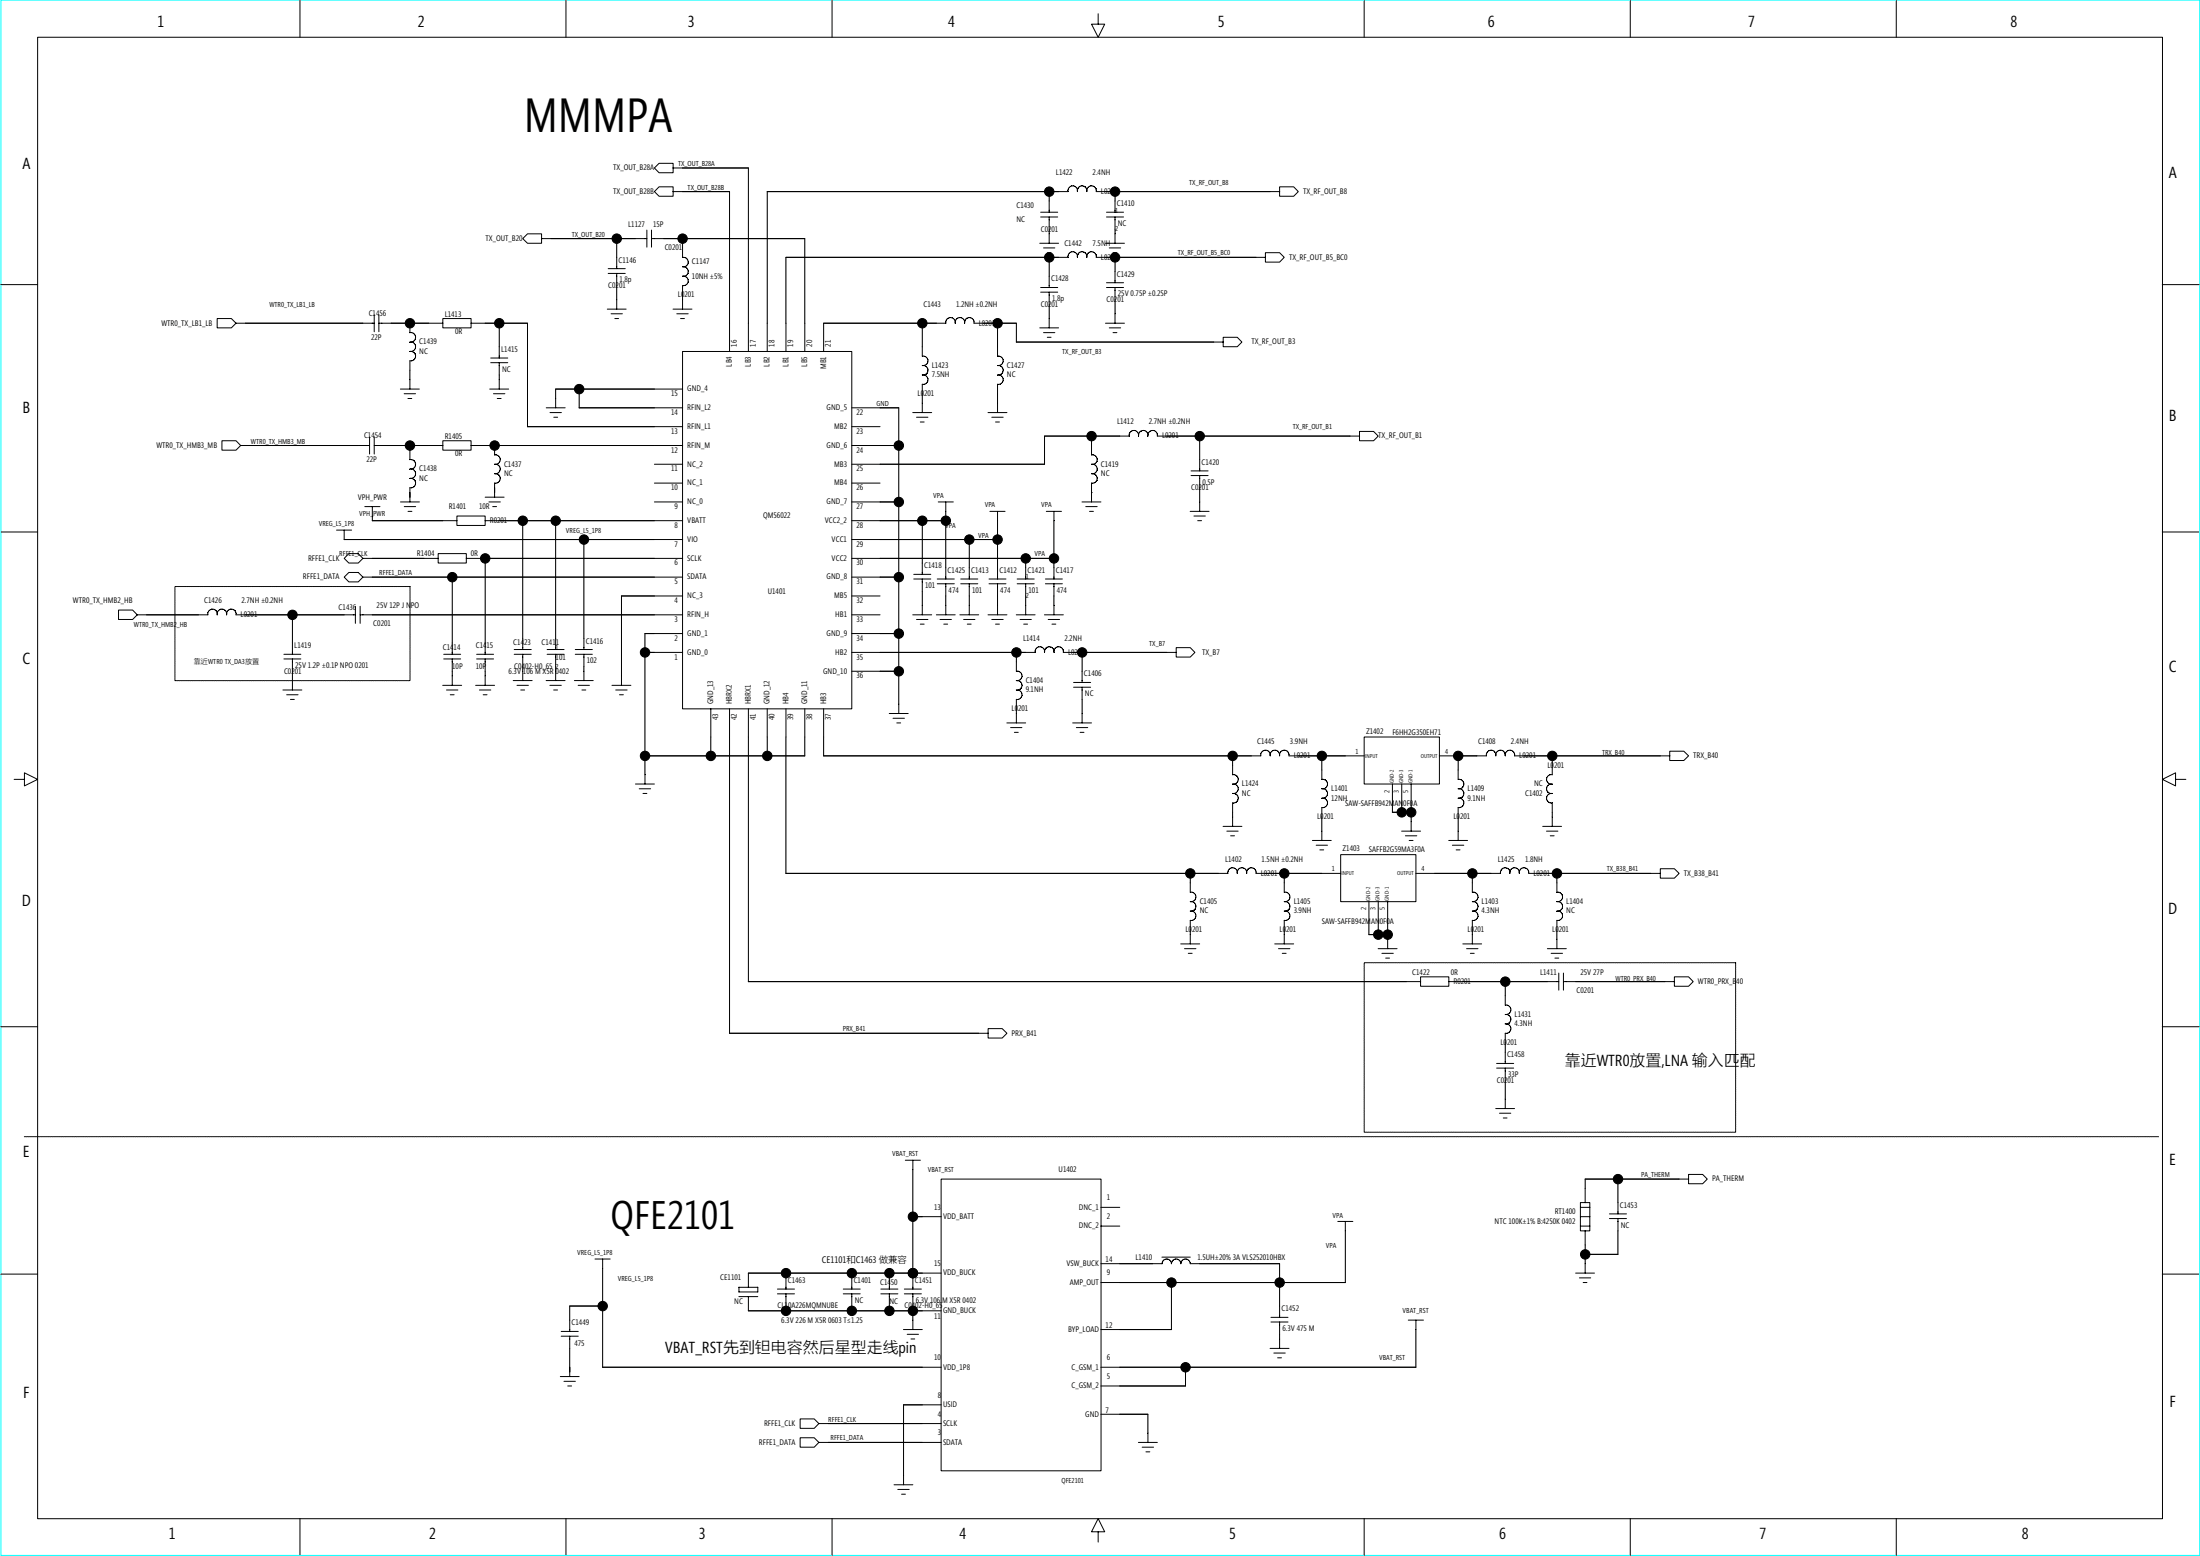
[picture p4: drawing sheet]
<svg xmlns="http://www.w3.org/2000/svg" width="420mm" height="297mm" viewBox="0 0 420 297" stroke-linecap="round" stroke-linejoin="round" font-family="sans-serif">
<path d="M.2 0h419.9v296.9h-419.9z" fill="none" stroke="#0ff" stroke-width=".19"/>
<g fill="none" stroke="#000" stroke-width=".19">
<path d="M7.2 7.1h405.8v282.8h-405.8zM57.3 .1v7M108.1 .1v7M158.9 .1v7M209.7 2.6v2h1.3l-1.3 2.5-1.2-2.5h1.2M260.5 .1v7M311.4 .1v7M362.2 .1v7M125.9 35.7h2.7v1.8h-2.7l-.9-.9zM125.9 31.2h2.7v1.8h-2.7l-.9-.9zM128.5 36.6h10.8v30.5M128.5 32.1h14.4v35"/>
<path d="M146.5 36.6h57.5M146.5 36.6v30.5M200.4 36.6v3.9M204 36.6a.92 .92 0 0 1 .9-1.1 .92 .92 0 0 1 .9 1.1 .92 .92 0 0 1 .9-1.1 .92 .92 0 0 1 .9 1.1 .91 .91 0 0 1 .9-1.1 .91 .91 0 0 1 .8 1.1h35.1M212.9 36.6v3.9M244.4 35.7h2.7l.9 .9-.9 .9h-2.7zM.2 54.3h7M100.7 44.6h2.7v1.8h-2.7l-.9-.8zM103.4 45.6h20.1M116 59h3.6M116.2 52.2h3.2M116.2 51.3h3.2"/>
<path d="M116.7 59.9h2.2M117.8 45.6v5.7M117.8 52.2v6.8M123.5 43.9v3.3M124.4 45.6h29.3v21.5M124.4 43.9v3.3M128.5 59h3.7M129.3 59.9h2.1M130.4 45.6l-.1 3.5a.92 .92 0 0 1 1.1 .9 .92 .92 0 0 1-1 .9 .91 .91 0 0 1 1 .9 .91 .91 0 0 1-1 .9 .91 .91 0 0 1 1 .9 .91 .91 0 0 1-1 .9v4.5M150.1 49.1h53.9M150.1 49.1v18M198.6 46.4h3.6"/>
<path d="M198.7 55.8h3.3M198.7 54.9h3.3M198.7 41.4h3.3M198.7 40.5h3.3M199.3 47.3h2.2M200 48.2h.7M200.4 41.4v5M200.4 49.1v5.8M200.4 55.8v6.8M205.8 48.9v.2a.91 .91 0 0 1 .7-1 .91 .91 0 0 1 1.1 .8M205.8 48.9a.91 .91 0 0 0-1.1-.8 .91 .91 0 0 0-.7 1M207.6 48.9v.2a.91 .91 0 0 1 .7-1 .91 .91 0 0 1 1.1 .8"/>
<path d="M209.4 48.9v.2h32.3M211.1 46.4h3.6M211.3 54.9h3.3M211.3 54h3.3M211.3 41.4h3.3M211.3 40.5h3.3M211.8 47.3h2.2M212.6 48.2h.7M212.9 41.4v5M212.9 49.1v4.9M212.9 54.9v6.8M241.7 48.2h2.7l.9 .9-.9 .9h-2.7z"/>
<path d="M413 54.3h7M41.5 60.8h2.7l.9 .9-.9 .9h-2.7zM45.1 61.7h26.4M71.5 60.1v3.2M72.4 61.7h12.2M72.4 60.1v3.2M76.5 74.3h3.6M77.2 75.2h2.2M77.9 76.1h.7M78.3 61.7v1.8h.1a.95 .95 0 0 1 1 .7M78.3 68.9v5.4M79.4 64.2v.3a.92 .92 0 0 1-1.1 .8 .92 .92 0 0 1 1.1 .9 .92 .92 0 0 1-1.1 .9 .91 .91 0 0 1 1.1 .9 .91 .91 0 0 1-1.1 .9"/>
<path d="M84.6 60.8h5.4v1.8h-5.4zM89.9 61.7h10.8v19.8l29.7-.1M93.5 74.3h3.6M93.7 69.2h3.3M93.7 68.3h3.3M94.2 75.2h2.2M95 76.1h.7M95.3 61.7v6.6M95.3 69.2v5.1M104.3 77.9h3.6M105 78.8h2.2M105.8 79.7h.7"/>
<path d="M106.1 74.3h24.3M106.1 74.3v3.6M110.6 77.9h19.8M110.6 74.3v3.6M117.4 60.8h.7M130 60.8h.7M130.4 67.1h32.3v68.2h-32.3zM157.3 61.7h23.3M157.3 61.7v5.4M162.7 77.9h9v58.3M174.3 78.8h3.6M175 79.7h2.2"/>
<path d="M176.1 61.7v6.3h.2a.95 .95 0 0 1 .9 .7M176.1 73.3v5.5M176.4 69.8h-.3a.91 .91 0 0 1 1.1 .7 .91 .91 0 0 1-.8 1.1M176.4 71.6h-.3a.91 .91 0 0 1 1.1 .9 .91 .91 0 0 1-1.1 .9M177.2 68.7v.2a.88 .88 0 0 1-.8 .9M182.4 61.7a.92 .92 0 0 1 .9-1.1 .92 .92 0 0 1 .9 1.1 .9 .9 0 0 1 .9-1.1 .9 .9 0 0 1 .9 1.1h8.1v3.6h39.5M182.4 61.6v.1M182.4 61.4a.92 .92 0 0 0-1-.8 .92 .92 0 0 0-.8 1.1M188.7 78.8h3.6M189.4 79.7h2.2M190.5 61.7v6.3a.91 .91 0 0 1 1.1 .8 .91 .91 0 0 1-.8 1M190.5 73.3v5.5"/>
<path d="M190.8 69.8h-.3a.91 .91 0 0 1 1.1 .8 .91 .91 0 0 1-.8 1M190.8 71.6h-.3a.91 .91 0 0 1 1.1 .9 .91 .91 0 0 1-1.1 .9M198.6 62.6h3.6M199.3 63.5h2.2M200 64.4h.7M211.1 61.7h3.6M211.8 62.6h2.2M212.6 63.5h.7M233.6 64.4h2.7l.9 .9-.9 .9h-2.7zM42.4 84.1h2.7l.9 .9-.9 .9h-2.7zM45.9 85h24.7M69.7 96.7h2.9"/>
<path d="M70.6 83.4v3.3M71.1 96.7v2.7h16.2M71.5 83.4v3.3M71.5 85h13.1M76.5 95.8h3.6M77.2 96.7h2.2M77.9 97.6h.8M78.3 85v2.8l.1-.1a.94 .94 0 0 1 1 .8M79.4 88.4v.3a.89 .89 0 0 1-1.1 .8h.1a.95 .95 0 0 1 1 .7M79.4 92v.3a.86 .86 0 0 1-1.1 .8v2.7M79.4 90.2v.3a.92 .92 0 0 1-1.1 .8h.1a.95 .95 0 0 1 1 .7M84.6 84.1h5.4v1.8h-5.4z"/>
<path d="M87.3 98.5h5.4v1.8h-5.4zM89.9 85h40.5M92.6 99.4h37.8M92.7 94.9h3.6M93.4 95.8h2.2M94.1 96.7h.7M94.5 85v1.9a.9 .9 0 0 1 1 .8 .9 .9 0 0 1-1 .9 .92 .92 0 0 1 1 .8 .92 .92 0 0 1-.8 1M94.5 92.2v2.7M94.6 90.4h-.1a.92 .92 0 0 1 1 .9 .92 .92 0 0 1-1 .9M99.8 99.4v24.6M106.1 99.4v24.6M125 95.8h5.4"/>
<path d="M125 88.6h5.4M125 92.2h5.4M162.7 95.8h9M162.7 88.6h36.8M162.7 85h9M162.7 99.4h17.9M162.7 92.2h5.4M162.7 81.4h5.4M175.8 80.6h.7M176.1 99.4v10.2M179.2 95.8h2.9M180.6 95.8v14.7"/>
<path d="M189 97.6h2.9M190.1 80.6h.8M190.5 97.6v12.9M199.8 97.6h2.9M201.3 97.6v12.9M206.6 95.8h3.7M207.4 96.7h2.1M208.1 97.6h.7M208.5 83.2v3.7a.9 .9 0 0 1 1 .7 .9 .9 0 0 1-.8 1M208.5 92.2v3.6M208.6 88.6h-.2a.92 .92 0 0 1 1.1 .8 .92 .92 0 0 1-.8 1M208.6 90.4h-.2a.92 .92 0 0 1 1.1 .9 .92 .92 0 0 1-1 .9"/>
<path d="M215.7 83.2h-16.2v5.4M217.4 83.1v.1a.92 .92 0 0 1 .9-1 .92 .92 0 0 1 .9 1 .9 .9 0 0 1 .9-1 .9 .9 0 0 1 .9 1h38.7M217.5 83a.92 .92 0 0 0-1.1-.8 .92 .92 0 0 0-.8 1.1M227.3 97.6h3.6M227.5 90.8h3.2M227.5 89.9h3.2M228 98.5h2.2M228.7 99.4h.8M229.1 83.2v6.7M229.1 90.8v6.8M259.6 82.4h2.7l.9 .8-.9 .9h-2.7zM.2 101.6h7"/>
<path d="M22.6 116.5h2.7l.9 .9-.9 .9h-2.7zM26.2 117.4h13.5M41.5 117.2v.2M41.5 117.1a.91 .91 0 0 0-1-.8 .91 .91 0 0 0-.8 1.1M42.2 116.3l.7 .2 .4 .6M42.2 116.3l-.2 .1a.87 .87 0 0 0-.5 1M43.3 117.4a.91 .91 0 0 1 .9-1.1 .91 .91 0 0 1 .9 1.1h22.8M43.3 117.2v.2M55.8 117.4v7.5M64.3 101.2h2.9M65.7 103h64.7M65.7 110.2l.9-.9h1.8l.9 .9-.9 .9h-1.8z"/>
<path d="M65.7 101.2v1.8M66.6 105.7h1.8l.9 .9-.9 .9h-1.8l-.9-.9zM67.9 115.7v3.3M68.8 117.4h61.6M68.8 115.7v3.3M69.3 110.2h61.1M69.3 106.6h14.4M83.7 105.7h5.4v1.8h-5.4zM86.4 110.2v14.7M89 106.6h41.4M92.7 106.6v18.3M111.5 103v21"/>
<path d="M118.7 113.8h11.7M118.7 113.8v17M162.7 117.4h5.4M162.7 113.8h5.4M162.7 110.2h9M162.7 106.6h38.6M162.7 103h27.8M174.3 117.4h3.6M174.5 110.5h3.3M174.5 109.6h3.3M175 118.3h2.2M175.8 119.1h.7"/>
<path d="M176.1 110.5v6.9M178.8 117.4h3.6M179 111.4h3.3M179 110.5h3.3M179.5 118.3h2.2M180.2 119.1h.8M180.6 111.4v6M183.3 117.4h3.6M183.5 111.4h3.2M183.5 110.5h3.2M184 118.3h2.2M184.7 119.1h.8"/>
<path d="M185.1 103v7.5M185.1 111.4v6M188.7 117.4h3.6M188.9 111.4h3.2M188.9 110.5h3.2M189.4 118.3h2.2M190.1 119.1h.8M190.5 111.4v6M194.1 117.4h3.6M194.3 111.4h3.2M194.3 110.5h3.2M194.8 118.3h2.2"/>
<path d="M195.5 119.1h.7M195.9 106.6v3.9M195.9 111.4v6M199.5 117.4h3.6M199.7 111.4h3.2M199.7 110.5h3.2M200.2 118.3h2.2M200.9 119.1h.7M201.3 111.4v6M413 101.6h7M54 131.7h3.6M54.2 124.9h3.3"/>
<path d="M54.2 125.8h3.3M54.7 132.6h2.2M55.5 133.5h.7M55.8 125.8v5.9M84.5 130.8h3.7M84.7 124.9h3.3M84.7 125.8h3.3M85.3 131.7h2.1M86 132.6h.7M86.4 125.8v5M90.8 130.8h3.7M91 124.9h3.3"/>
<path d="M91 125.8h3.3M91.6 131.7h2.1M92.3 132.6h.7M92.7 125.8v5M98 129.9h3.6M98.2 124.9h3.3M98.2 124h3.3M98.7 130.8h2.2M99.5 131.7h.7M99.8 124.9v5M104.3 129.9h3.6M104.5 124.9h3.2"/>
<path d="M104.5 124h3.2M105 130.8h2.2M105.7 131.7h.8M106.1 124.9v5M109.7 129.9h3.6M109.9 124.9h3.2M109.9 124h3.2M110.4 130.8h2.2M111.1 131.7h.8M111.5 124.9v5M116.9 130.8h3.6M117.6 131.7h2.2"/>
<path d="M118.3 132.6h.8M123.2 124.5h7.2M123.2 120.9h7.2M123.2 120.9v28.8M135.8 135.3v9M139.3 135.3v62M142.9 135.3v52.1M146.5 135.3v9M150.1 135.3v31.5M153.7 135.3v9M157.3 135.3v9M162.7 124.5h35"/>
<path d="M162.7 120.9h9M162.7 128.1h9M169.8 136.2h3.6M170.5 137.1h2.2M171.3 138h.7M192.3 138h3.6M193 138.9h2.2M193.7 139.8h.8M194.1 124.5v3.7a.9 .9 0 0 1 1.1 .7 .9 .9 0 0 1-.8 1M194.2 131.7h-.1a.91 .91 0 0 1 1.1 .9 .91 .91 0 0 1-1.1 .9v4.5M194.2 129.9h-.1a.92 .92 0 0 1 1.1 .8 .92 .92 0 0 1-.8 1M204.9 138h3.6"/>
<path d="M205 131.2h3.3M205 130.3h3.3M205.6 138.9h2.1M206.3 139.8h.7M206.7 124.5v5.8M206.7 131.2v6.8M224.6 123.6h2.7l.9 .9-.9 .9h-2.7zM224.7 124.5h-21.6a.91 .91 0 0 0-.9-1 .91 .91 0 0 0-.9 1 .92 .92 0 0 0-.9-1 .92 .92 0 0 0-.9 1 .92 .92 0 0 0-.9-1 .92 .92 0 0 0-.9 1.1M2.7 148.8h2v-1.3l2.5 1.3-2.5 1.2v-1.2M121.4 149.7h3.6M122.1 150.6h2.2M122.8 151.5h.7"/>
<path d="M123.2 144.3h30.5M233.6 157.8h3.6M234.3 158.7h2.2M235 159.6h.8M235.4 144.3v3.6a.9 .9 0 0 1 1.1 .8 .9 .9 0 0 1-.8 1M235.5 149.7h-.1a.92 .92 0 0 1 1.1 .9 .92 .92 0 0 1-1.1 .9 .92 .92 0 0 1 1.1 .9 .92 .92 0 0 1-1.1 .9v4.5M242.6 144a.9 .9 0 0 0-1-.8 .9 .9 0 0 0-.8 1.1h-83.5M242.6 144v.3a.91 .91 0 0 1 .7-1.1 .91 .91 0 0 1 1.1 .8M244.4 144v.3a.91 .91 0 0 1 .7-1.1 .91 .91 0 0 1 1.1 .8M246.2 144v.3h14.4M252.4 144.3v4.5M252.4 154.1v6.3"/>
<path d="M252.4 148.8a.92 .92 0 0 1 1.1 .9 .92 .92 0 0 1-1.1 .9 .92 .92 0 0 1 1.1 .9 .92 .92 0 0 1-1.1 .9 .91 .91 0 0 1 1.1 .9 .91 .91 0 0 1-1.1 .9M260.5 140.7h14.4v9h-14.4zM265.9 155.1h3.6M265.9 149.6v5.5M267.7 158.7h3.6M267.7 149.6v5.5M268.4 159.6h2.2M269.5 149.6v9.1M278.5 148.8a.92 .92 0 0 1 1.1 .9 .92 .92 0 0 1-1.1 .9 .92 .92 0 0 1 1.1 .9 .92 .92 0 0 1-1.1 .9 .91 .91 0 0 1 1.1 .9 .91 .91 0 0 1-1.1 .9M278.5 144.3v4.5M278.5 154.1v6.3M285.7 144a.9 .9 0 0 0-1-.8 .9 .9 0 0 0-.8 1.1h-9"/>
<path d="M285.7 144v.3a.91 .91 0 0 1 .7-1.1 .91 .91 0 0 1 1.1 .8M287.5 144v.3a.91 .91 0 0 1 .9-1.1 .91 .91 0 0 1 .9 1.1h29.6M294.6 157.8h3.6M295.3 158.7h2.2M295.4 152.6l.1 .2a.85 .85 0 0 0 .9 .4v4.6M295.4 149l.1 .2a.89 .89 0 0 0 .9 .5h-.2M296.1 159.6h.7M296.2 149.7a.91 .91 0 0 0-.8 1 .91 .91 0 0 0 1 .8h-.2M296.2 151.5h-.3a.92 .92 0 0 0-.5 1.1M296.4 144.3v3.6a.89 .89 0 0 0-1 1.1M318.9 143.4h2.7l.9 .9-.9 .9h-2.7zM415.5 148.8v-1.3l-2.5 1.3 2.5 1.2v-1.2h2"/>
<path d="M150.1 166.7h84.4M227.3 166.7v3.6M227.3 170.3a.91 .91 0 0 1 1.1 .8 .91 .91 0 0 1-.8 1M227.6 172.1h-.3a.91 .91 0 0 1 1.1 .8 .91 .91 0 0 1-.8 1M227.6 173.9h-.3a.91 .91 0 0 1 1.1 .9 .91 .91 0 0 1-1.1 .9v4.5M236.3 166.5v.2a.91 .91 0 0 1 .8-1 .91 .91 0 0 1 1 .8M236.3 166.5a.91 .91 0 0 0-1-.8 .91 .91 0 0 0-.8 1M238.1 166.5v.2a.91 .91 0 0 1 .8-1 .91 .91 0 0 1 1 .8M239.9 166.5v.2h16.2M245.3 170.3a.91 .91 0 0 1 1 .8 .91 .91 0 0 1-.8 1M245.3 166.7v3.6M245.5 172.1h-.2a.91 .91 0 0 1 1 .8 .91 .91 0 0 1-.8 1"/>
<path d="M245.5 173.9h-.2a.91 .91 0 0 1 1 .9 .91 .91 0 0 1-1 .9v4.5M250.6 160.4h3.6M251.4 161.4h2.1M252.1 162.2h.7M256 163.2h14.4v8.9h-14.4zM261.4 178.4h3.6M261.4 172.1v6.3M263.2 172.1v6.3M265 172.1v9M269.1 160.4h.8M276.7 160.4h3.6M277.4 161.4h2.2"/>
<path d="M278.1 162.2h.7M281.2 166.7v3.6M281.2 170.3a.91 .91 0 0 1 1.1 .9 .91 .91 0 0 1-1.1 .9 .91 .91 0 0 1 1.1 .9 .91 .91 0 0 1-1.1 .9 .9 .9 0 0 1 1.1 .9 .9 .9 0 0 1-1.1 .9v4.5M288.4 166.5a.9 .9 0 0 0-1.1-.8 .9 .9 0 0 0-.7 1h-16.2M288.4 166.5v.2a.91 .91 0 0 1 .7-1 .91 .91 0 0 1 1.1 .8M290.2 166.5v.2a.91 .91 0 0 1 .7-1 .91 .91 0 0 1 1.1 .8M292 166.5l-.1 .2h25.2M297.3 170.3a.91 .91 0 0 1 1.1 .9 .91 .91 0 0 1-1.1 .9 .91 .91 0 0 1 1.1 .9 .91 .91 0 0 1-1.1 .9 .91 .91 0 0 1 1.1 .9 .91 .91 0 0 1-1.1 .9v5.4M297.3 166.7v3.6M317.1 165.8h2.7l.9 .9-.9 .9h-2.7zM.2 196h7M139.3 197.3h49.4"/>
<path d="M142.9 187.4h128.4M188.7 196.4h2.7l.9 .9-.9 .9h-2.7zM225.5 180.2h3.6M226.2 181.1h2.2M226.9 182h.8M243.4 180.2h3.7M244.2 181.1h2.1M244.9 182h.7M263.2 181.1h3.6M263.9 182h2.2M264.6 182.9h.8M271.3 186.5h5.4v1.8h-5.4z"/>
<path d="M276.7 187.4h21M279.4 180.2h3.6M280.1 181.1h2.2M280.8 182h.7M287.5 187.4v4.5a.9 .9 0 0 1 1 .8 .9 .9 0 0 1-.8 1M287.6 195.5h-.1a.91 .91 0 0 1 1.1 .8 .91 .91 0 0 1-1.1 .9v5.8M287.7 193.7h-.2a.91 .91 0 0 1 1 .7 .91 .91 0 0 1-.8 1.1M295.5 181.1h3.6M296.2 182h2.2M297 182.9h.7M297.7 185.8v3.2M298.6 187.4h21.2"/>
<path d="M298.6 185.8v3.2M319.8 186.5h2.7l.9 .9-.9 .9h-2.7zM413 196h7M285.7 211.6h3.6M285.8 203.9h3.3M285.8 203h3.3M286.4 212.5h2.1M287.1 213.4h.7M287.5 203.9v7.7M172.9 221.5h2.9M174.3 232.3h5.5M174.3 221.5v24.6"/>
<path d="M179.7 225.1h30.6v55.7h-30.6zM210.2 230.5h3.7M210.2 234.1h3.7M221.9 240h5.4M255.5 233.2h2.9M256.9 233.2v11.7l-46.7-.1M301.8 229.6h1.8v5.4h-1.8zM301.8 232.3h1.8M301.8 230.5h1.8M301.8 234.1h1.8M302.7 225.1h19.8M302.7 239.5h6.3"/>
<path d="M302.7 225.1v4.5M302.7 234.9v8.1M307.4 232.6h3.2M307.4 231.7h3.2M309 225.1v6.6M309 232.6v6.9M322.5 224.2h2.7l.9 .9-.9 .9h-2.7zM.2 243.2h7M107.2 255.1h3.2M107.2 254.2h3.2M108.8 249.3h6.3M108.8 249.3v4.9"/>
<path d="M108.8 255.1v7.7M113.6 240.3h2.9M115.1 240.3v20.7M141.1 245.7h3.6v.9h-3.6M141.1 247.5h3.6M141.1 245.7v.9M142.9 243h36.9M142.9 250.2h36.9M142.9 243v2.8M142.9 247.5v2.7M148.5 247h3.2M148.5 246.1h3.2"/>
<path d="M150.1 243v3.1M150.1 247v3.3M161 247h3.3M161 246.1h3.3M162.7 243v3.1M162.7 247v3.3M168.2 247h3.3M168.2 246.1h3.3M169.9 243v3.1M169.9 247v3.3M172.5 253.8h3.6M172.7 247h3.3"/>
<path d="M172.7 246.1h3.3M173.3 254.7h2.1M174 255.6h.7M174.3 247v6.8M222.7 240.3l.7 .3 .3 .6 .4-.7 .4-.2M222.7 240.3l-.6 .4-.2 .5h-11.7M223.7 244.8v9h-13.5M224.5 240.3l.5 .1a.87 .87 0 0 1 .5 .9 .89 .89 0 0 1 .9-1 .89 .89 0 0 1 .9 .9h17.1v10.3M242.6 257.4h3.6M242.7 252.4h3.3M242.7 251.5h3.3M243.3 258.3h2.2"/>
<path d="M244 259.2h.7M244.4 252.4v5M269 252h2.9M270.4 252v9h-60.2M300.9 243h3.6M301.6 243.9h2.2M302.4 244.8h.7M413 243.2h7M107 262.8h3.6M107.7 263.7h2.2M108.4 264.6h.8M115.1 261h64.7"/>
<path d="M152.8 270.9h2.7l.9 .9-.9 .9h-2.7zM152.8 274.5h2.7l.9 .9-.9 .9h-2.7zM156.4 271.8h23.4M156.4 275.4h23.4M179.8 268.2h-7.3l.1 15.2M210.2 270h9v5.4M217.4 275.4h3.6M218.1 276.3h2.2M218.9 277.2h.7M226.4 261v3.6h-16.2M57.3 289.9v7M108.1 289.9v7"/>
<path d="M158.9 289.9v7M170.7 283.4h3.6M171.5 284.3h2.1M172.2 285.2h.7M209.7 292.4h1.3l-1.3-2.5-1.2 2.5h1.2v2M260.5 289.9v7M311.4 289.9v7M362.2 289.9v7"/>
<circle cx="200.4" cy="36.6" r=".9"/>
<circle cx="213" cy="36.6" r=".9"/>
<circle cx="117.8" cy="45.6" r=".9"/>
<circle cx="130.4" cy="45.6" r=".9"/>
<circle cx="200.4" cy="49.1" r=".9"/>
<circle cx="213" cy="49.1" r=".9"/>
<circle cx="78.3" cy="61.7" r=".9"/>
<circle cx="95.4" cy="61.7" r=".9"/>
<circle cx="110.6" cy="74.3" r=".9"/>
<circle cx="176.1" cy="61.7" r=".9"/>
<circle cx="190.5" cy="61.7" r=".9"/>
<circle cx="78.3" cy="85.1" r=".9"/>
<circle cx="94.5" cy="85.1" r=".9"/>
<circle cx="99.8" cy="99.4" r=".9"/>
<circle cx="106.1" cy="99.4" r=".9"/>
<circle cx="171.7" cy="85.1" r=".9"/>
<circle cx="171.7" cy="95.8" r=".9"/>
<circle cx="176.1" cy="99.4" r=".9"/>
<circle cx="180.6" cy="99.4" r=".9"/>
<circle cx="208.5" cy="83.3" r=".9"/>
<circle cx="229.1" cy="83.3" r=".9"/>
<circle cx="55.9" cy="117.4" r=".9"/>
<circle cx="86.4" cy="110.2" r=".9"/>
<circle cx="92.7" cy="106.6" r=".9"/>
<circle cx="111.5" cy="103" r=".9"/>
<circle cx="171.7" cy="110.2" r=".9"/>
<circle cx="185.1" cy="103" r=".9"/>
<circle cx="190.5" cy="103" r=".9"/>
<circle cx="195.9" cy="106.6" r=".9"/>
<circle cx="201.3" cy="106.6" r=".9"/>
<circle cx="123.2" cy="124.6" r=".9"/>
<circle cx="171.7" cy="121" r=".9"/>
<circle cx="171.7" cy="128.1" r=".9"/>
<circle cx="194.1" cy="124.6" r=".9"/>
<circle cx="206.7" cy="124.6" r=".9"/>
<circle cx="123.2" cy="144.3" r=".9"/>
<circle cx="135.8" cy="144.3" r=".9"/>
<circle cx="146.5" cy="144.3" r=".9"/>
<circle cx="235.4" cy="144.3" r=".9"/>
<circle cx="252.5" cy="144.3" r=".9"/>
<circle cx="267.7" cy="155.1" r=".9"/>
<circle cx="269.5" cy="155.1" r=".9"/>
<circle cx="278.5" cy="144.3" r=".9"/>
<circle cx="296.5" cy="144.3" r=".9"/>
<circle cx="227.3" cy="166.7" r=".9"/>
<circle cx="245.3" cy="166.7" r=".9"/>
<circle cx="263.2" cy="178.4" r=".9"/>
<circle cx="265" cy="178.4" r=".9"/>
<circle cx="281.2" cy="166.7" r=".9"/>
<circle cx="297.3" cy="166.7" r=".9"/>
<circle cx="287.5" cy="187.4" r=".9"/>
<circle cx="174.4" cy="232.3" r=".9"/>
<circle cx="302.7" cy="239.5" r=".9"/>
<circle cx="309" cy="225.1" r=".9"/>
<circle cx="115.1" cy="249.3" r=".9"/>
<circle cx="150.1" cy="250.2" r=".9"/>
<circle cx="150.1" cy="243" r=".9"/>
<circle cx="162.7" cy="250.2" r=".9"/>
<circle cx="162.7" cy="243" r=".9"/>
<circle cx="169.9" cy="250.2" r=".9"/>
<circle cx="169.9" cy="243" r=".9"/>
<circle cx="174.4" cy="250.2" r=".9"/>
<circle cx="174.4" cy="243" r=".9"/>
<circle cx="223.7" cy="244.8" r=".9"/>
<circle cx="244.4" cy="244.8" r=".9"/>
<circle cx="226.4" cy="261" r=".9"/>
</g>
<g fill="#000">
<path d="M200.4 36.6v1.8zM200.4 36.6h1.8zM211.1 36.6h1.8zM212.9 36.6v1.8zM130.4 56.3v.9zM130.4 45.6v1.7zM200.4 43.8v.8zM200.4 49.1h1.8zM211.1 49.1h1.8zM212.9 43.8v.8zM78.3 70.7v1.8zM95.3 71.6v.9z"/>
<path d="M106.1 74.3v1.8zM176.1 75.2v1.8zM190.5 75.2v1.8zM71.1 98.5v.9zM78.3 94v.9zM78.3 85v.9zM92.7 85h1.8zM94.5 93.1v.9zM180.6 97.6v1.8zM208.5 83.2v1.8zM91.8 106.6h.9zM180.6 113.8v1.8z"/>
<path d="M185.1 113.8v1.8zM190.5 113.8v1.8zM195.9 113.8v1.8zM195.9 106.6v1.8zM201.3 113.8v1.8zM201.3 106.6v1.8zM55.8 128.1v1.8zM86.4 128.1v.9zM92.7 128.1v.9zM99.8 127.2v.9zM106.1 127.2v.9zM111.5 127.2v.9z"/>
<path d="M123.2 120.9h1.8zM123.2 124.5h1.8zM194.1 135.3v.9zM194.1 124.5v1.8zM194.1 124.5h1.8zM204.9 124.5h1.8zM235.4 155.1v.9zM235.4 144.3v1.8zM265.9 155.1h1.8zM265.9 153.3v1.8zM267.7 153.3v1.8zM267.7 155.1h1.8z"/>
<path d="M269.5 155.1v1.8zM269.5 153.3v1.8zM296.4 155.1v.9zM296.4 144.3v1.8zM227.3 177.5v.9zM227.3 166.7v1.8zM245.3 177.5v.9zM245.3 166.7v1.8zM261.4 178.4h1.8zM263.2 178.4h1.8zM265 178.4v.9zM281.2 177.5v.9z"/>
<path d="M281.2 166.7v1.8zM297.3 177.5v1.8zM297.3 166.7v1.8zM287.5 199.1v1.8zM174.3 232.3h1.8zM302.7 237.7v1.8zM302.7 239.5v1.7zM302.7 225.1v1.8zM150.1 249.3v.9zM150.1 243v.9zM162.7 249.3v.9zM162.7 243v.9z"/>
<path d="M169.9 249.3v.9zM169.9 243v.9zM174.3 250.2h1.8zM174.3 249.3v.9zM174.3 250.2v1.8zM174.3 243h1.8zM174.3 243v.9zM244.4 254.7v.9zM108.8 261v.9z"/>
</g>
<g fill="#000">
<circle cx="200.4" cy="36.6" r=".91"/>
<circle cx="212.9" cy="36.6" r=".91"/>
<circle cx="117.8" cy="45.6" r=".91"/>
<circle cx="130.4" cy="45.6" r=".91"/>
<circle cx="200.4" cy="49.1" r=".91"/>
<circle cx="212.9" cy="49.1" r=".91"/>
<circle cx="78.3" cy="61.7" r=".91"/>
<circle cx="95.3" cy="61.7" r=".91"/>
<circle cx="110.6" cy="74.3" r=".91"/>
<circle cx="176.1" cy="61.7" r=".91"/>
<circle cx="190.5" cy="61.7" r=".91"/>
<circle cx="78.3" cy="85" r=".91"/>
<circle cx="94.5" cy="85" r=".91"/>
<circle cx="99.8" cy="99.4" r=".91"/>
<circle cx="106.1" cy="99.4" r=".91"/>
<circle cx="171.6" cy="85" r=".91"/>
<circle cx="171.6" cy="95.8" r=".91"/>
<circle cx="176.1" cy="99.4" r=".91"/>
<circle cx="180.6" cy="99.4" r=".91"/>
<circle cx="208.5" cy="83.2" r=".91"/>
<circle cx="229.1" cy="83.2" r=".91"/>
<circle cx="55.8" cy="117.4" r=".91"/>
<circle cx="86.4" cy="110.2" r=".91"/>
<circle cx="92.7" cy="106.6" r=".91"/>
<circle cx="111.5" cy="103" r=".91"/>
<circle cx="171.6" cy="110.2" r=".91"/>
<circle cx="185.1" cy="103" r=".91"/>
<circle cx="190.5" cy="103" r=".91"/>
<circle cx="195.9" cy="106.6" r=".91"/>
<circle cx="201.3" cy="106.6" r=".91"/>
<circle cx="123.2" cy="124.5" r=".91"/>
<circle cx="171.6" cy="120.9" r=".91"/>
<circle cx="171.6" cy="128.1" r=".91"/>
<circle cx="194.1" cy="124.5" r=".91"/>
<circle cx="206.7" cy="124.5" r=".91"/>
<circle cx="123.2" cy="144.3" r=".91"/>
<circle cx="135.8" cy="144.3" r=".91"/>
<circle cx="146.5" cy="144.3" r=".91"/>
<circle cx="235.4" cy="144.3" r=".91"/>
<circle cx="252.4" cy="144.3" r=".91"/>
<circle cx="267.7" cy="155.1" r=".91"/>
<circle cx="269.5" cy="155.1" r=".91"/>
<circle cx="278.5" cy="144.3" r=".91"/>
<circle cx="296.4" cy="144.3" r=".91"/>
<circle cx="227.3" cy="166.7" r=".91"/>
<circle cx="245.3" cy="166.7" r=".91"/>
<circle cx="263.2" cy="178.4" r=".91"/>
<circle cx="265" cy="178.4" r=".91"/>
<circle cx="281.2" cy="166.7" r=".91"/>
<circle cx="297.3" cy="166.7" r=".91"/>
<circle cx="287.5" cy="187.4" r=".91"/>
<circle cx="174.3" cy="232.3" r=".91"/>
<circle cx="302.7" cy="239.5" r=".91"/>
<circle cx="309" cy="225.1" r=".91"/>
<circle cx="115.1" cy="249.3" r=".91"/>
<circle cx="150.1" cy="250.2" r=".91"/>
<circle cx="150.1" cy="243" r=".91"/>
<circle cx="162.7" cy="250.2" r=".91"/>
<circle cx="162.7" cy="243" r=".91"/>
<circle cx="169.8" cy="250.2" r=".91"/>
<circle cx="169.8" cy="243" r=".91"/>
<circle cx="174.3" cy="250.2" r=".91"/>
<circle cx="174.3" cy="243" r=".91"/>
<circle cx="223.7" cy="244.8" r=".91"/>
<circle cx="244.4" cy="244.8" r=".91"/>
<circle cx="226.4" cy="261" r=".91"/>
</g>
<path d="M33.4 112h44.9v17.9h-44.9zM260.5 183.8h71v32.3h-71zM412.3 217h-407.7" fill="none" stroke="#000" stroke-width=".19" stroke-dasharray=".1 .1 0 .1"/>
<text font-size="9.1" x="100" y="25.3">MMMPA</text>
<text font-size="7.6" x="116.6" y="234.6">QFE2101</text>
<g font-size="3.1">
<text x="30.1" y="5.2">1</text>
<text x="79.8" y="5.2">2</text>
<text x="131.4" y="5.2">3</text>
<text x="181.1" y="5.2">4</text>
<text x="232.6" y="5.2">5</text>
<text x="284.1" y="5.2">6</text>
<text x="333.9" y="5.2">7</text>
<text x="384" y="5.2">8</text>
<text x="4.3" y="32.3">A</text>
<text x="414.2" y="33.9">A</text>
<text x="4.3" y="78.8">B</text>
<text x="414.2" y="80.4">B</text>
<text x="4.3" y="126.7">C</text>
<text x="414.2" y="128.4">C</text>
<text x="4.2" y="172.9">D</text>
<text x="414.1" y="174.5">D</text>
<text x="298.8" y="203.6">靠近WTR0放置,LNA 输入匹配</text>
<text x="4.4" y="220.8">E</text>
<text x="414.3" y="222.4">E</text>
<text x="127" y="258.3">VBAT_RST先到钽电容然后星型走线pin</text>
<text x="4.4" y="267">F</text>
<text x="414.3" y="268.6">F</text>
<text x="32.2" y="293.9">1</text>
<text x="82" y="293.9">2</text>
<text x="133.5" y="293.9">3</text>
<text x="183.2" y="293.9">4</text>
<text x="234.8" y="293.9">5</text>
<text x="286.3" y="293.9">6</text>
<text x="336" y="293.9">7</text>
<text x="386.1" y="293.9">8</text>
</g>
<text font-size="1.8" x="157" y="241.1">CE1101和C1463 做兼容</text>
<g font-size="1.5">
<text x="117.1" y="32.5">TX_OUT_B28A</text>
<text x="201.7" y="33.4">L1422</text>
<text x="208.7" y="33.4">2.4NH</text>
<text x="117.1" y="37">TX_OUT_B28B</text>
<text x="194.1" y="39.7">C1430</text>
<text x="210.3" y="37">L0201</text>
<text x="213.3" y="39.3">C1410</text>
<text x="248.9" y="37">TX_RF_OUT_B8</text>
<text x="92.7" y="46">TX_OUT_B20</text>
<text x="120" y="43.3">L1127</text>
<text x="124.7" y="43.3">15P</text>
<text x="126.9" y="47.8">C0201</text>
<text x="194.1" y="42.4">NC</text>
<text x="198.8" y="44.2">C0201</text>
<text x="203.3" y="46.9">C1442</text>
<text x="208.7" y="46.9">7.5NH</text>
<text x="213.5" y="43.1">NC</text>
<text x="118.1" y="50.1">C1146</text>
<text x="118.3" y="53.9">1.8p</text>
<text x="132.2" y="50.5">C1147</text>
<text x="132.2" y="53.2">10NH ±5%</text>
<text x="200.7" y="53.7">C1428</text>
<text x="210.3" y="49.6">L0201</text>
<text x="213.3" y="52.8">C1429</text>
<text x="246.2" y="49.6">TX_RF_OUT_B5_BC0</text>
<text x="116.2" y="55">C0201</text>
<text x="129.5" y="56.8">L0201</text>
<text x="176.3" y="58.6">C1443</text>
<text x="182.6" y="58.6">1.2NH ±0.2NH</text>
<text x="198.8" y="58.5">C0201</text>
<text x="200.9" y="57.5">1.8p</text>
<text x="211.3" y="57.7">C0201</text>
<text x="213.5" y="56.6">25V 0.75P ±0.25P</text>
<text x="30.8" y="62.1">WTR0_TX_LB1_LB</text>
<text x="70.4" y="60.4">C1456</text>
<text x="70.9" y="64.9">22P</text>
<text x="80.1" y="65.7">C1439</text>
<text x="84.9" y="60.5">L1413</text>
<text x="86.9" y="63.8">0R</text>
<text x="186.9" y="62.1">L0201</text>
<text x="239" y="65.7">TX_RF_OUT_B3</text>
<text x="80.1" y="67.5">NC</text>
<text x="95.7" y="67.2">L1415</text>
<text x="95.9" y="71">NC</text>
<text x="139.8" y="70" transform="rotate(-90 139.8 70)">LB4</text>
<text x="140.7" y="66.2" transform="rotate(-90 140.7 66.2)">16</text>
<text x="143.4" y="70" transform="rotate(-90 143.4 70)">LB3</text>
<text x="144.3" y="66.2" transform="rotate(-90 144.3 66.2)">17</text>
<text x="147" y="70" transform="rotate(-90 147 70)">LB2</text>
<text x="147.9" y="66.2" transform="rotate(-90 147.9 66.2)">18</text>
<text x="150.6" y="70" transform="rotate(-90 150.6 70)">LB1</text>
<text x="151.5" y="66.2" transform="rotate(-90 151.5 66.2)">19</text>
<text x="154.2" y="70" transform="rotate(-90 154.2 70)">LB5</text>
<text x="155.1" y="66.2" transform="rotate(-90 155.1 66.2)">20</text>
<text x="157.8" y="70.5" transform="rotate(-90 157.8 70.5)">MB1</text>
<text x="158.7" y="66.2" transform="rotate(-90 158.7 66.2)">21</text>
<text x="177.9" y="70.2">L1423</text>
<text x="192.3" y="70.2">C1427</text>
<text x="128.2" y="75.6">15</text>
<text x="131.3" y="74.7">GND_4</text>
<text x="175.2" y="75.6">L0201</text>
<text x="177.9" y="72">7.5NH</text>
<text x="192.3" y="72">NC</text>
<text x="69.5" y="83.7">C1454</text>
<text x="84.9" y="83.9">R1405</text>
<text x="128.2" y="79.2">14</text>
<text x="128.2" y="82.8">13</text>
<text x="131.3" y="81.9">RFIN_L1</text>
<text x="131.3" y="78.3">RFIN_L2</text>
<text x="157.9" y="78.3">GND_5</text>
<text x="159.3" y="81.9">MB2</text>
<text x="163.6" y="79.2">22</text>
<text x="163.6" y="82.8">23</text>
<text x="213.3" y="81">L1412</text>
<text x="219.4" y="81">2.7NH ±0.2NH</text>
<text x="221.9" y="83.7">L0201</text>
<text x="263.2" y="83.7">TX_RF_OUT_B1</text>
<text x="29.9" y="85.5">WTR0_TX_HMB3_MB</text>
<text x="70" y="88.2">22P</text>
<text x="80.1" y="90">C1438</text>
<text x="86.9" y="87.1">0R</text>
<text x="96.3" y="89.1">C1437</text>
<text x="128.2" y="86.4">12</text>
<text x="128.2" y="90">11</text>
<text x="131.3" y="89.1">NC_2</text>
<text x="131.3" y="85.5">RFIN_M</text>
<text x="157.9" y="85.5">GND_6</text>
<text x="159.3" y="89.1">MB3</text>
<text x="163.6" y="90">25</text>
<text x="163.6" y="86.4">24</text>
<text x="210.3" y="89.1">C1419</text>
<text x="229.5" y="88.7">C1420</text>
<text x="68.3" y="95.4">VPH_PWR</text>
<text x="80.1" y="91.8">NC</text>
<text x="96.3" y="90.9">NC</text>
<text x="128.2" y="93.6">10</text>
<text x="131.3" y="92.7">NC_1</text>
<text x="159.3" y="92.7">MB4</text>
<text x="163.6" y="93.6">26</text>
<text x="210.3" y="90.9">NC</text>
<text x="227.5" y="93.6">C0201</text>
<text x="229.6" y="92.5">0.5P</text>
<text x="85.7" y="97.2">R1401</text>
<text x="91.5" y="97.2">10R</text>
<text x="93.5" y="99.8">R0201</text>
<text x="128.8" y="97.2">9</text>
<text x="128.8" y="100.8">8</text>
<text x="131.3" y="99.8">VBATT</text>
<text x="131.3" y="96.3">NC_0</text>
<text x="145.7" y="99">QM56022</text>
<text x="157.5" y="99.8">VCC2_2</text>
<text x="157.9" y="96.3">GND_7</text>
<text x="163.6" y="97.2">27</text>
<text x="163.6" y="100.8">28</text>
<text x="58.8" y="107">RFFE1_CLK</text>
<text x="79.6" y="106.2">R1404</text>
<text x="89.9" y="106.2">0R</text>
<text x="128.8" y="104.4">7</text>
<text x="128.8" y="107.9">6</text>
<text x="131.3" y="107">SCLK</text>
<text x="131.3" y="103.4">VIO</text>
<text x="158.8" y="103.4">VCC1</text>
<text x="158.8" y="107">VCC2</text>
<text x="163.6" y="104.4">29</text>
<text x="163.6" y="107.9">30</text>
<text x="57.9" y="110.6">RFFE1_DATA</text>
<text x="128.8" y="111.5">5</text>
<text x="131.3" y="110.6">SDATA</text>
<text x="146.6" y="113.3">U1401</text>
<text x="157.9" y="110.6">GND_8</text>
<text x="163.6" y="111.5">31</text>
<text x="176.5" y="108.5">C1418</text>
<text x="176.7" y="112.2">101</text>
<text x="181" y="109.4">C1425</text>
<text x="181.2" y="113.2">474</text>
<text x="185.5" y="109.4">C1413</text>
<text x="185.7" y="113.2">101</text>
<text x="190.9" y="109.4">C1412</text>
<text x="191" y="113.2">474</text>
<text x="196.2" y="109.4">C1421</text>
<text x="196.4" y="113.2">101</text>
<text x="201.6" y="109.4">C1417</text>
<text x="201.8" y="113.2">474</text>
<text x="13.9" y="115.1">WTR0_TX_HMB2_HB</text>
<text x="39" y="115.1">C1426</text>
<text x="46" y="117.8">L0201</text>
<text x="46.1" y="115.1">2.7NH ±0.2NH</text>
<text x="64.7" y="116.4">C1436</text>
<text x="71.3" y="119.6">C0201</text>
<text x="71.9" y="116">25V 12P J NPO</text>
<text x="128.8" y="115.1">4</text>
<text x="128.8" y="118.7">3</text>
<text x="131.3" y="117.8">RFIN_H</text>
<text x="131.3" y="114.2">NC_3</text>
<text x="159.3" y="114.2">MB5</text>
<text x="159.5" y="117.8">HB1</text>
<text x="163.6" y="115.1">32</text>
<text x="163.6" y="118.7">33</text>
<text x="56.2" y="123.7">L1419</text>
<text x="84.6" y="124.1">C1414</text>
<text x="90.9" y="123.6">C1415</text>
<text x="98" y="123.2">C1423</text>
<text x="103.4" y="123.2">C1411</text>
<text x="106.1" y="125.9">101</text>
<text x="111.9" y="122.9">C1416</text>
<text x="128.8" y="122.3">2</text>
<text x="128.8" y="125.9">1</text>
<text x="131.3" y="121.4">GND_1</text>
<text x="131.3" y="125">GND_0</text>
<text x="157.9" y="121.4">GND_9</text>
<text x="159.5" y="125">HB2</text>
<text x="163.6" y="122.3">34</text>
<text x="163.6" y="125.9">35</text>
<text x="195.4" y="122.3">L1414</text>
<text x="203.3" y="122.3">2.2NH</text>
<text x="204" y="125">L0201</text>
<text x="229.6" y="125">TX_B7</text>
<text x="54.2" y="128.6">C0201</text>
<text x="56.4" y="127.5">25V 1.2P ±0.1P NPO 0201</text>
<text x="86.4" y="127.7">10P</text>
<text x="90.9" y="127.7">10P</text>
<text x="97.1" y="128.6">6.3V 106 M X5R 0402</text>
<text x="98.2" y="127.7">C0402-H0_65</text>
<text x="112" y="126.6">102</text>
<text x="157.2" y="128.6">GND_10</text>
<text x="163.6" y="129.5">36</text>
<text x="195.9" y="130.4">C1404</text>
<text x="207" y="129.1">C1406</text>
<text x="136.2" y="134.4" transform="rotate(-90 136.2 134.4)">GND_13</text>
<text x="137.1" y="137.5" transform="rotate(-90 137.1 137.5)">43</text>
<text x="139.8" y="134.4" transform="rotate(-90 139.8 134.4)">HBRX2</text>
<text x="140.7" y="137.5" transform="rotate(-90 140.7 137.5)">42</text>
<text x="143.4" y="134.4" transform="rotate(-90 143.4 134.4)">HBRX1</text>
<text x="144.3" y="137.5" transform="rotate(-90 144.3 137.5)">41</text>
<text x="147" y="134.4" transform="rotate(-90 147 134.4)">GND_12</text>
<text x="147.9" y="137.5" transform="rotate(-90 147.9 137.5)">40</text>
<text x="150.6" y="134.4" transform="rotate(-90 150.6 134.4)">HB4</text>
<text x="151.5" y="137.5" transform="rotate(-90 151.5 137.5)">39</text>
<text x="154.2" y="134.4" transform="rotate(-90 154.2 134.4)">GND_11</text>
<text x="155.1" y="137.5" transform="rotate(-90 155.1 137.5)">38</text>
<text x="157.8" y="134.4" transform="rotate(-90 157.8 134.4)">HB3</text>
<text x="158.7" y="137.5" transform="rotate(-90 158.7 137.5)">37</text>
<text x="193.2" y="135.8">L0201</text>
<text x="195.9" y="132.2">9.1NH</text>
<text x="207.2" y="132.9">NC</text>
<text x="240.1" y="142">C1445</text>
<text x="246.4" y="142">3.9NH</text>
<text x="260.9" y="140.1">Z1402</text>
<text x="265.9" y="140.3">F6HH2G350EH71</text>
<text x="282.3" y="142">C1408</text>
<text x="288.6" y="142">2.4NH</text>
<text x="247.1" y="144.7">L0201</text>
<text x="290.2" y="144.7">L0201</text>
<text x="295.5" y="146.5">L0201</text>
<text x="323.4" y="144.7">TRX_B40</text>
<text x="237.2" y="151.9">NC</text>
<text x="237.2" y="150.1">L1424</text>
<text x="254.2" y="152.8">12NH</text>
<text x="254.2" y="151">L1401</text>
<text x="256.9" y="153.9">SAW-SAFFB942MAN0F0A</text>
<text x="280.3" y="151">L1409</text>
<text x="280.3" y="152.8">9.1NH</text>
<text x="291.3" y="151.9">C1402</text>
<text x="293" y="150.1">NC</text>
<text x="251.6" y="156.4">L0201</text>
<text x="277.6" y="156.4">L0201</text>
<text x="234" y="164.5">L1402</text>
<text x="240.8" y="167.2">L0201</text>
<text x="241" y="164.5">1.5NH ±0.2NH</text>
<text x="256.4" y="162.5">Z1403</text>
<text x="261.4" y="162.7">SAFFB2G59MA3F0A</text>
<text x="286" y="164.5">L1425</text>
<text x="291.3" y="164.5">1.8NH</text>
<text x="292.9" y="167.2">L0201</text>
<text x="321.6" y="167.2">TX_B38_B41</text>
<text x="229.1" y="172.6">C1405</text>
<text x="247.1" y="172.6">L1405</text>
<text x="283" y="172.6">L1403</text>
<text x="299.1" y="172.6">L1404</text>
<text x="226.4" y="177.9">L0201</text>
<text x="229.1" y="174.4">NC</text>
<text x="244.4" y="177.9">L0201</text>
<text x="247.1" y="174.4">3.9NH</text>
<text x="252.4" y="176.3">SAW-SAFFB942MAN0F0A</text>
<text x="280.3" y="177.9">L0201</text>
<text x="283" y="174.4">4.3NH</text>
<text x="296.4" y="177.9">L0201</text>
<text x="299.1" y="174.4">NC</text>
<text x="269.7" y="186">C1422</text>
<text x="277.1" y="186">0R</text>
<text x="277.6" y="187.8">R0201</text>
<text x="294.1" y="186">L1411</text>
<text x="301.1" y="189.6">C0201</text>
<text x="301.8" y="186">25V 27P</text>
<text x="324.3" y="187.8">WTR0_PRX_B40</text>
<text x="193.2" y="197.7">PRX_B41</text>
<text x="289.3" y="194.1">L1431</text>
<text x="289.3" y="195.9">4.3NH</text>
<text x="286.6" y="199.5">L0201</text>
<text x="287.8" y="201.8">C1458</text>
<text x="285.8" y="206.7">C0201</text>
<text x="288" y="205.6">33P</text>
<text x="202.2" y="223.8">U1402</text>
<text x="327" y="225.5">PA_THERM</text>
<text x="178.4" y="230.9">13</text>
<text x="180.1" y="232.7">VDD_BATT</text>
<text x="206.1" y="230.9">DNC_1</text>
<text x="211.4" y="232.7">2</text>
<text x="211.4" y="229.1">1</text>
<text x="285.4" y="233.6">NTC 100K±1% B:4250K 0402</text>
<text x="296.9" y="231.8">RT1400</text>
<text x="309.4" y="230.6">C1453</text>
<text x="206.1" y="234.5">DNC_2</text>
<text x="309.6" y="234.3">NC</text>
<text x="137.6" y="244.4">CE1101</text>
<text x="150.5" y="244.9">C1463</text>
<text x="163" y="244.9">C1401</text>
<text x="168.1" y="245.3">C1450</text>
<text x="174.7" y="244.9">C1451</text>
<text x="178.4" y="241.7">15</text>
<text x="180.1" y="243.5">VDD_BUCK</text>
<text x="203.7" y="241.7">VSW_BUCK</text>
<text x="204.3" y="245.3">AMP_OUT</text>
<text x="211.1" y="241">14</text>
<text x="211.4" y="243.5">9</text>
<text x="216.9" y="240.5">L1410</text>
<text x="228.7" y="240.5">1.5UH±20% 3A VLS252010HBX</text>
<text x="140.2" y="248.9">NC</text>
<text x="148.5" y="249.8">CL10A226MQMNUBE</text>
<text x="163.2" y="248.7">NC</text>
<text x="169.9" y="248.9">NC</text>
<text x="172.7" y="249.8">C0402-H0_65</text>
<text x="174.9" y="248.7">6.3V 106 M X5R 0402</text>
<text x="178.4" y="251.8">11</text>
<text x="180.1" y="250.7">GND_BUCK</text>
<text x="244.7" y="250.3">C1452</text>
<text x="109.2" y="253">C1449</text>
<text x="109.7" y="257">475</text>
<text x="149.2" y="252.5">6.3V 226 M X5R 0603 T≤1.25</text>
<text x="204" y="254.3">BYP_LOAD</text>
<text x="211.1" y="253.6">12</text>
<text x="244.9" y="254.1">6.3V 475 M</text>
<text x="178.4" y="259.7">10</text>
<text x="180.1" y="261.5">VDD_1P8</text>
<text x="204.6" y="261.5">C_GSM_1</text>
<text x="211.4" y="263.2">5</text>
<text x="211.4" y="259.7">6</text>
<text x="179.1" y="266.8">8</text>
<text x="180.1" y="268.6">USID</text>
<text x="204.6" y="265">C_GSM_2</text>
<text x="211.1" y="269.7">7</text>
<text x="144.9" y="275.8">RFFE1_DATA</text>
<text x="145.9" y="272.2">RFFE1_CLK</text>
<text x="179.1" y="274">3</text>
<text x="179.1" y="270.4">4</text>
<text x="180.1" y="272.2">SCLK</text>
<text x="180.1" y="275.8">SDATA</text>
<text x="207.3" y="270.4">GND</text>
</g>
<g font-size="1.4">
<text x="129.5" y="31.7">TX_OUT_B28A</text>
<text x="227.1" y="35.3">TX_RF_OUT_B8</text>
<text x="131.3" y="36.2">TX_OUT_B28B</text>
<text x="212.9" y="40.6">1</text>
<text x="109.2" y="45.2">TX_OUT_B20</text>
<text x="212.9" y="44.2">2</text>
<text x="225" y="48.7">TX_RF_OUT_B5_BC0</text>
<text x="51.4" y="58.6">WTR0_TX_LB1_LB</text>
<text x="202.9" y="67.6">TX_RF_OUT_B3</text>
<text x="167.4" y="77.5">GND</text>
<text x="246.9" y="82">TX_RF_OUT_B1</text>
<text x="47.9" y="84.7">WTR0_TX_HMB3_MB</text>
<text x="178.2" y="95.1">VPA</text>
<text x="60.9" y="100.5">VREG_L5_1P8</text>
<text x="68.6" y="98.6">VPH_PWR</text>
<text x="108.1" y="101.7">VREG_L5_1P8</text>
<text x="180.5" y="100.8">VPA</text>
<text x="188.1" y="96.9">VPA</text>
<text x="198.8" y="96.9">VPA</text>
<text x="64.8" y="106.2">RFFE1_CLK</text>
<text x="186.8" y="102.6">VPA</text>
<text x="197.6" y="106.2">VPA</text>
<text x="72.4" y="109.8">RFFE1_DATA</text>
<text x="195.9" y="110.6">1</text>
<text x="25.6" y="119.7">WTR0_TX_HMB2_HB</text>
<text x="195.9" y="114.2">2</text>
<text x="106.1" y="124.1">1</text>
<text x="219.5" y="123.3">TX_B7</text>
<text x="37" y="126.9">靠近WTR0 TX_DA3放置</text>
<text x="106.1" y="127.7">2</text>
<text x="258.9" y="143.9">1</text>
<text x="276" y="143.9">4</text>
<text x="306" y="144.1">TRX_B40</text>
<text x="265.4" y="151.3" transform="rotate(-90 265.4 151.3)">2</text>
<text x="267.2" y="151.3" transform="rotate(-90 267.2 151.3)">3</text>
<text x="269" y="151.3" transform="rotate(-90 269 151.3)">5</text>
<text x="254.4" y="166.3">1</text>
<text x="271.5" y="166.3">4</text>
<text x="306.9" y="166.3">TX_B38_B41</text>
<text x="260.9" y="173.8" transform="rotate(-90 260.9 173.8)">2</text>
<text x="262.7" y="173.8" transform="rotate(-90 262.7 173.8)">3</text>
<text x="264.5" y="173.8" transform="rotate(-90 264.5 173.8)">5</text>
<text x="308.5" y="187.2">WTR0_PRX_B40</text>
<text x="160.9" y="196.9">PRX_B41</text>
<text x="170.4" y="220.7">VBAT_RST</text>
<text x="177.2" y="223.8">VBAT_RST</text>
<text x="313.4" y="224.7">PA_THERM</text>
<text x="254.5" y="232.4">VPA</text>
<text x="110.2" y="239.6">VREG_L5_1P8</text>
<text x="253.2" y="238.2">VPA</text>
<text x="118" y="244.5">VREG_L5_1P8</text>
<text x="267.9" y="250.7">VBAT_RST</text>
<text x="263.4" y="259.7">VBAT_RST</text>
<text x="158.2" y="271.4">RFFE1_CLK</text>
<text x="158.6" y="275">RFFE1_DATA</text>
<text x="202.7" y="283.1">QFE2101</text>
</g>
<g font-size="1.1">
<text x="260.7" y="144.6">INPUT</text>
<text x="266.2" y="149.5" transform="rotate(-90 266.2 149.5)">GND-2</text>
<text x="268" y="149.5" transform="rotate(-90 268 149.5)">GND-3</text>
<text x="269.8" y="149.5" transform="rotate(-90 269.8 149.5)">GND-1</text>
<text x="271.3" y="144.6">OUTPUT</text>
<text x="256.2" y="167">INPUT</text>
<text x="266.9" y="167">OUTPUT</text>
<text x="261.7" y="171.9" transform="rotate(-90 261.7 171.9)">GND-2</text>
<text x="263.5" y="171.9" transform="rotate(-90 263.5 171.9)">GND-3</text>
<text x="265.3" y="171.9" transform="rotate(-90 265.3 171.9)">GND-1</text>
</g>
</svg>
